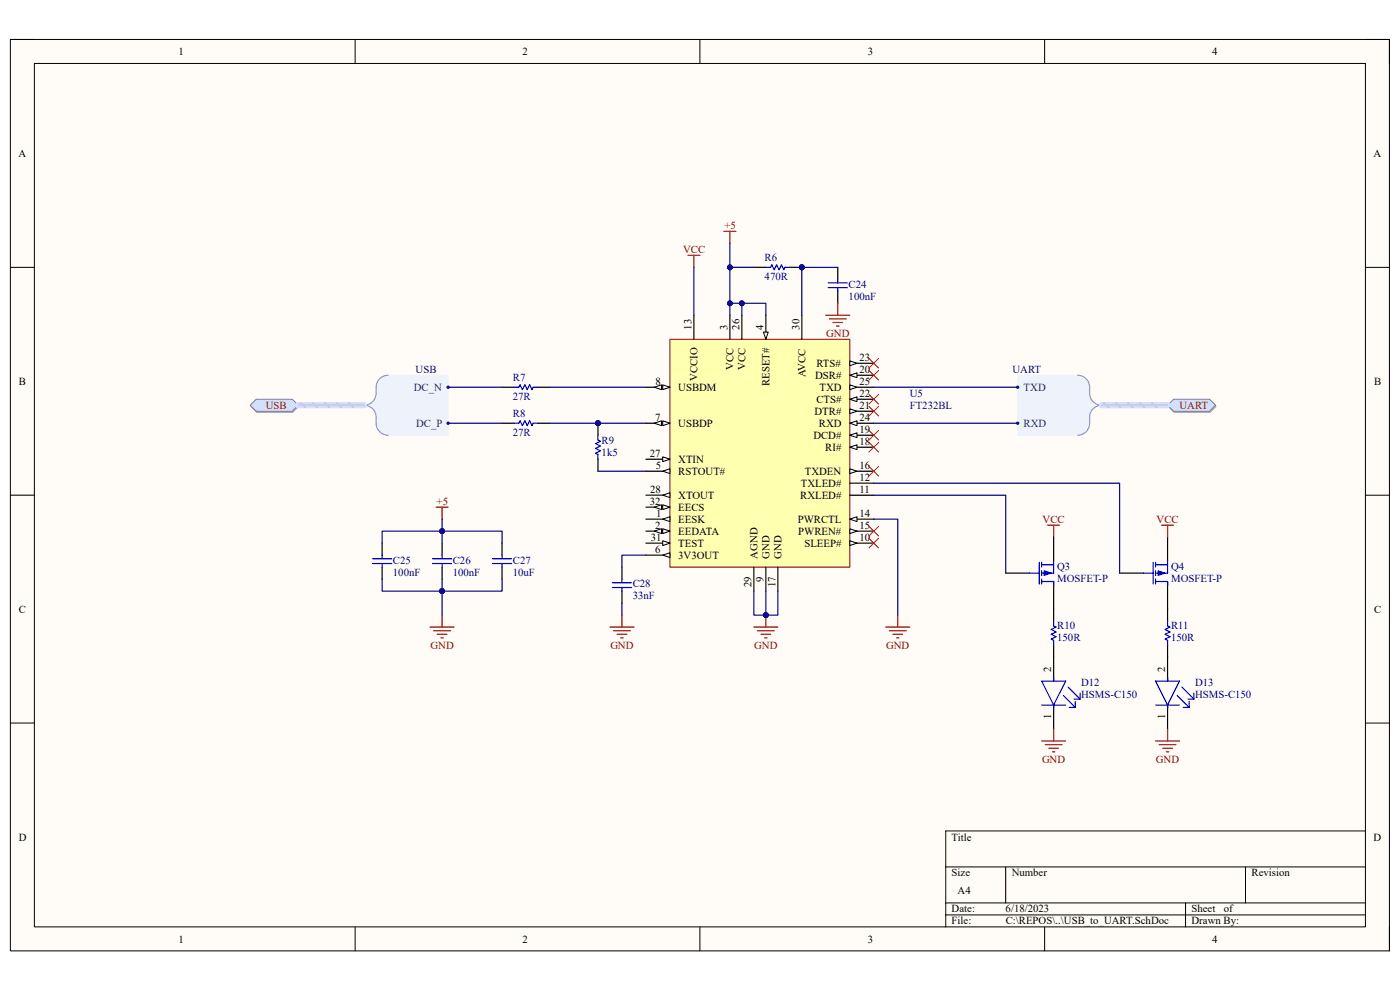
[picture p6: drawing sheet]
<svg xmlns="http://www.w3.org/2000/svg" width="297mm" height="210mm" viewBox="0 0 297 210" stroke-linecap="round" stroke-linejoin="round" font-family="sans-serif">
<path d="M2.2 8.4h292.6v193.3h-292.6z" fill-rule="evenodd" fill="#fffcf8"/>
<path d="M2.2 8.4h292.6v193.3h-292.6z" fill="none" stroke="#000" stroke-width=".21"/>
<path d="M7.3 13.5h282.4v183.1h-282.4z" fill-rule="evenodd" fill="#fffcf8"/>
<g fill="none" stroke="#000" stroke-width=".21">
<path d="M2.2 8.4h5.1M7.3 13.5h282.4v183.1h-282.4zM75.3 8.4v5.1M148.5 8.4v5.1M221.6 8.4v5.1M289.7 8.4h5.1v5.1M2.2 56.7h5.1M289.7 56.7h5.1M2.2 105h5.1M289.7 105.1h5.1M2.2 153.4h5.1M289.7 153.4h5.1"/>
<path d="M289.7 176.3h-89.1v20.3M75.3 196.6v5.1M148.5 196.6v5.1M200.6 183.9h89.1M200.6 191.5h89.1M200.6 194.1h89.1M213.4 183.9v7.6M221.6 196.6v5.1M251.5 191.5v5.1M264.2 183.9v7.6M294.8 196.6v5.1"/>
</g>
<path d="M81.1 79.9l1.2-.3h12.8v12.7h-12.8l-1.2-.3-1-1-.3-1.2v-1.9l-.6-1.1-1.3-.8 1.3-.9 .6-1v-2l.3-1.2z" fill-rule="evenodd" fill="#edf2fb"/>
<path d="M81.1 79.9l1.2-.3h12.8v12.7h-12.8l-1.2-.3-1-1-.3-1.2v-1.9l-.6-1.1-1.3-.8 1.3-.9 .6-1v-2l.3-1.2z" fill="none" stroke="#edf2fb" stroke-width=".21"/>
<path d="M82.3 79.6a2.55 2.55 0 0 0-2.5 2.5 3.4 3.4 0 0 1-1 3.3l-1 .5-.5 .1a2.54 2.54 0 0 1 2.5 2.5 3.4 3.4 0 0 0 .9 3.3l1.1 .5h.5" fill="none" stroke="#8f9ec9" stroke-width=".25"/>
<circle cx="95.1" cy="82.1" r=".25" fill="#003a70"/>
<circle cx="95.1" cy="82.1" r=".25" fill="none" stroke="#003a70" stroke-width=".21"/>
<circle cx="95.1" cy="89.8" r=".25" fill="#003a70"/>
<circle cx="95.1" cy="89.8" r=".25" fill="none" stroke="#003a70" stroke-width=".21"/>
<path d="M53.2 86.2l1.3-1.3h7.6l1.3 1.3-1.3 1.3h-7.6z" fill-rule="evenodd" fill="#bac0ca"/>
<path d="M53.2 86.2l1.3-1.3h7.6l1.3 1.3-1.3 1.3h-7.6z" fill="none" stroke="#a6acb6" stroke-width=".21"/>
<path d="M53.1 86l1.3-1.3h7.6l1.3 1.3-1.3 1.2h-7.6z" fill-rule="evenodd" fill="#d5e4ff"/>
<path d="M53.1 86l1.3-1.3h7.6l1.3 1.3-1.3 1.2h-7.6z" fill="none" stroke="#71809b" stroke-width=".21"/>
<path d="M142.1 72h38.2v48.3h-38.2z" fill-rule="evenodd" fill="#ffffb0"/>
<path d="M142.1 72h38.2v48.3h-38.2z" fill="none" stroke="#800000" stroke-width=".21"/>
<path d="M137 110.1h5.1" fill="none" stroke="#000" stroke-width=".25"/>
<path d="M140.6 110.1l1.5-.5v1z" fill="#f8fcff"/>
<path d="M140.6 110.1l1.5-.5v1z" fill="none" stroke="#000" stroke-width=".21"/>
<path d="M137 112.7h5.1" fill="none" stroke="#000" stroke-width=".25"/>
<path d="M140.6 112.2l1.5 .5-1.5 .5z" fill="#f8fcff"/>
<path d="M140.6 112.2l1.5 .5-1.5 .5z" fill="none" stroke="#000" stroke-width=".21"/>
<path d="M138.8 112.7l1.5-.5v1z" fill="#f8fcff"/>
<path d="M138.8 112.7l1.5-.5v1z" fill="none" stroke="#000" stroke-width=".21"/>
<path d="M154.8 66.9v5.1M162.5 66.9v5.1" fill="none" stroke="#000" stroke-width=".25"/>
<path d="M162 70.4h1l-.5 1.6z" fill="#f8fcff"/>
<path d="M162 70.4h1l-.5 1.6z" fill="none" stroke="#000" stroke-width=".21"/>
<path d="M137 100h5.1" fill="none" stroke="#000" stroke-width=".25"/>
<path d="M140.6 100l1.5-.6v1.1z" fill="#f8fcff"/>
<path d="M140.6 100l1.5-.6v1.1z" fill="none" stroke="#000" stroke-width=".21"/>
<path d="M137 117.8h5.1" fill="none" stroke="#000" stroke-width=".25"/>
<path d="M140.6 117.8l1.5-.5v1z" fill="#f8fcff"/>
<path d="M140.6 117.8l1.5-.5v1z" fill="none" stroke="#000" stroke-width=".21"/>
<path d="M137 89.8h5.1" fill="none" stroke="#000" stroke-width=".25"/>
<path d="M140.6 89.3l1.5 .5-1.5 .5z" fill="#f8fcff"/>
<path d="M140.6 89.3l1.5 .5-1.5 .5z" fill="none" stroke="#000" stroke-width=".21"/>
<path d="M138.8 89.8l1.5-.5v1z" fill="#f8fcff"/>
<path d="M138.8 89.8l1.5-.5v1z" fill="none" stroke="#000" stroke-width=".21"/>
<path d="M137 82.1h5.1" fill="none" stroke="#000" stroke-width=".25"/>
<path d="M140.6 81.6l1.5 .5-1.5 .6z" fill="#f8fcff"/>
<path d="M140.6 81.6l1.5 .5-1.5 .6z" fill="none" stroke="#000" stroke-width=".21"/>
<path d="M138.8 82.1l1.5-.5v1.1z" fill="#f8fcff"/>
<path d="M138.8 82.1l1.5-.5v1.1z" fill="none" stroke="#000" stroke-width=".21"/>
<path d="M180.3 115.2h5.1M162.5 120.3v5.1" fill="none" stroke="#000" stroke-width=".25"/>
<path d="M180.3 114.7l1.5 .5-1.5 .5z" fill="#f8fcff"/>
<path d="M180.3 114.7l1.5 .5-1.5 .5z" fill="none" stroke="#000" stroke-width=".21"/>
<path d="M147.2 66.9v5.1M180.3 105.1h5.1M180.3 102.5h5.1M180.3 110.1h5.1" fill="none" stroke="#000" stroke-width=".25"/>
<path d="M180.3 110.1l1.5-.5v1z" fill="#f8fcff"/>
<path d="M180.3 110.1l1.5-.5v1z" fill="none" stroke="#000" stroke-width=".21"/>
<path d="M180.3 112.7h5.1" fill="none" stroke="#000" stroke-width=".25"/>
<path d="M180.3 112.2l1.5 .5-1.5 .5z" fill="#f8fcff"/>
<path d="M180.3 112.2l1.5 .5-1.5 .5z" fill="none" stroke="#000" stroke-width=".21"/>
<path d="M180.3 100h5.1" fill="none" stroke="#000" stroke-width=".25"/>
<path d="M180.3 99.5l1.5 .5-1.5 .5z" fill="#f8fcff"/>
<path d="M180.3 99.5l1.5 .5-1.5 .5z" fill="none" stroke="#000" stroke-width=".21"/>
<path d="M180.3 94.9h5.1M165 120.3v5.1" fill="none" stroke="#000" stroke-width=".25"/>
<path d="M180.3 94.9l1.5-.5v1z" fill="#f8fcff"/>
<path d="M180.3 94.9l1.5-.5v1z" fill="none" stroke="#000" stroke-width=".21"/>
<path d="M180.3 92.3h5.1" fill="none" stroke="#000" stroke-width=".25"/>
<path d="M180.3 92.3l1.5-.5v1z" fill="#f8fcff"/>
<path d="M180.3 92.3l1.5-.5v1z" fill="none" stroke="#000" stroke-width=".21"/>
<path d="M180.3 79.6h5.1" fill="none" stroke="#000" stroke-width=".25"/>
<path d="M180.3 79.6l1.5-.5v1z" fill="#f8fcff"/>
<path d="M180.3 79.6l1.5-.5v1z" fill="none" stroke="#000" stroke-width=".21"/>
<path d="M180.3 87.2h5.1" fill="none" stroke="#000" stroke-width=".25"/>
<path d="M180.3 86.7l1.5 .5-1.5 .5z" fill="#f8fcff"/>
<path d="M180.3 86.7l1.5 .5-1.5 .5z" fill="none" stroke="#000" stroke-width=".21"/>
<path d="M180.3 84.7h5.1" fill="none" stroke="#000" stroke-width=".25"/>
<path d="M180.3 84.7l1.5-.5v1z" fill="#f8fcff"/>
<path d="M180.3 84.7l1.5-.5v1z" fill="none" stroke="#000" stroke-width=".21"/>
<path d="M180.3 77.1h5.1" fill="none" stroke="#000" stroke-width=".25"/>
<path d="M180.3 76.6l1.5 .5-1.5 .5z" fill="#f8fcff"/>
<path d="M180.3 76.6l1.5 .5-1.5 .5z" fill="none" stroke="#000" stroke-width=".21"/>
<path d="M180.3 89.8h5.1" fill="none" stroke="#000" stroke-width=".25"/>
<path d="M180.3 89.8l1.5-.5v1z" fill="#f8fcff"/>
<path d="M180.3 89.8l1.5-.5v1z" fill="none" stroke="#000" stroke-width=".21"/>
<path d="M180.3 82.1h5.1" fill="none" stroke="#000" stroke-width=".25"/>
<path d="M180.3 81.6l1.5 .5-1.5 .6z" fill="#f8fcff"/>
<path d="M180.3 81.6l1.5 .5-1.5 .6z" fill="none" stroke="#000" stroke-width=".21"/>
<path d="M157.4 66.9v5.1M137 97.4h5.1" fill="none" stroke="#000" stroke-width=".25"/>
<path d="M140.6 96.9l1.5 .5-1.5 .5z" fill="#f8fcff"/>
<path d="M140.6 96.9l1.5 .5-1.5 .5z" fill="none" stroke="#000" stroke-width=".21"/>
<path d="M137 105h5.1" fill="none" stroke="#000" stroke-width=".25"/>
<path d="M140.6 105l1.5-.5v1.1z" fill="#f8fcff"/>
<path d="M140.6 105l1.5-.5v1.1z" fill="none" stroke="#000" stroke-width=".21"/>
<path d="M170.1 66.9v5.1M137 115.2h5.1M159.9 120.3v5.1" fill="none" stroke="#000" stroke-width=".25"/>
<path d="M140.6 114.7l1.5 .5-1.5 .5z" fill="#f8fcff"/>
<path d="M140.6 114.7l1.5 .5-1.5 .5z" fill="none" stroke="#000" stroke-width=".21"/>
<path d="M137 107.6h5.1" fill="none" stroke="#000" stroke-width=".25"/>
<path d="M140.6 107.1l1.5 .5-1.5 .5z" fill="#f8fcff"/>
<path d="M140.6 107.1l1.5 .5-1.5 .5z" fill="none" stroke="#000" stroke-width=".21"/>
<path d="M138.8 107.6l1.5-.5v1z" fill="#f8fcff"/>
<path d="M138.8 107.6l1.5-.5v1z" fill="none" stroke="#000" stroke-width=".21"/>
<path d="M106.5 82.1h2.6M106.5 89.8h2.6M114.1 82.1h2.6M114.1 89.8h2.6" fill="none" stroke="#000" stroke-width=".25"/>
<path d="M109.1 82.1h1l.2-.5 .5 1.1 .5-1.1 .5 1.1 .6-1.1 .5 1.1 .2-.6h1M109.1 89.8h1l.2-.5 .5 1 .5-1 .5 1 .6-1 .5 1 .2-.5h1" fill="none" stroke="#00f" stroke-width=".25"/>
<path d="M159.9 133h5.1M160.7 133.8h3.6M161.5 134.6h2M162.2 135.3h.5M162.5 130.5v2.5" fill="none" stroke="#800000" stroke-width=".25"/>
<circle cx="162.5" cy="130.5" r=".51" fill="#000080"/>
<circle cx="162.5" cy="130.5" r=".51" fill="none" stroke="#000080" stroke-width=".21"/>
<circle cx="126.9" cy="89.8" r=".51" fill="#000080"/>
<circle cx="126.9" cy="89.8" r=".51" fill="none" stroke="#000080" stroke-width=".21"/>
<path d="M126.9 89.8v2.5" fill="none" stroke="#000" stroke-width=".25"/>
<circle cx="126.9" cy="89.8" r=".51" fill="#000080"/>
<circle cx="126.9" cy="89.8" r=".51" fill="none" stroke="#000080" stroke-width=".21"/>
<path d="M126.9 97.4v2.6M131.9 120.3v2.6M131.9 125.4v2.5" fill="none" stroke="#000" stroke-width=".25"/>
<path d="M126.9 92.3v1l.5 .3-1.1 .5 1.1 .5-1.1 .5 1.1 .5-1.1 .5 .6 .3v1M129.9 123.6h4.1M129.9 124.6h4.1M131.9 122.9v.7M131.9 124.6v.8" fill="none" stroke="#00f" stroke-width=".25"/>
<path d="M129.4 133h5.1M130.2 133.8h3.5M130.9 134.6h2.1M131.7 135.3h.5M131.9 130.5v2.5" fill="none" stroke="#800000" stroke-width=".25"/>
<circle cx="170.1" cy="56.7" r=".51" fill="#000080"/>
<circle cx="170.1" cy="56.7" r=".51" fill="none" stroke="#000080" stroke-width=".21"/>
<path d="M167.6 56.7h2.5" fill="none" stroke="#000" stroke-width=".25"/>
<circle cx="170.1" cy="56.7" r=".51" fill="#000080"/>
<circle cx="170.1" cy="56.7" r=".51" fill="none" stroke="#000080" stroke-width=".21"/>
<path d="M159.9 56.7h2.6M177.7 56.7v2.6M177.7 61.8v2.5M81.1 115.2v2.6M93.8 115.2v2.6M106.5 115.2v2.6M81.1 120.3v2.6M93.8 120.3v2.6M106.5 120.3v2.6" fill="none" stroke="#000" stroke-width=".25"/>
<g fill="none" stroke="#00f" stroke-width=".25">
<path d="M162.5 56.7h1l.2-.5 .6 1 .5-1 .5 1 .5-1 .5 1 .2-.5h1.1M177.7 59.3v.7M175.7 60h4.1M175.7 61h4.1M177.7 61v.8M79 118.5h4.1M79 119.5h4.1M81.1 117.8v.7M81.1 119.5v.8M91.8 118.5h4M91.8 119.5h4M93.8 117.8v.7"/>
<path d="M93.8 119.5v.8M104.5 118.5h4M104.5 119.5h4M106.5 117.8v.7M106.5 119.5v.8"/>
</g>
<g fill="none" stroke="#800000" stroke-width=".25">
<path d="M153.6 49.1h2.5M154.8 49.1v2.5M175.2 66.9h5.1M176 67.6h3.5M176.7 68.4h2.1M177.5 69.2h.5M177.7 64.3v2.6M92.5 107.6h2.6M93.8 107.6v2.5M91.2 133h5.1M92 133.8h3.6M92.8 134.6h2"/>
<path d="M93.5 135.3h.5M93.8 130.5v2.5M187.9 133h5.1M188.7 133.8h3.5M189.4 134.6h2.1M190.2 135.3h.5M190.5 130.5v2.5"/>
</g>
<g fill="none" stroke="#f00" stroke-width=".21">
<path d="M184.4 76l2 2.1M184.4 78.6l2 2M186.4 76l-2 2.1M186.4 78.6l-2 2M184.4 83.7l2 2M184.4 98.9l2 2.1M184.4 93.9l2 2M184.4 91.3l2 2M184.4 86.2l2 2.1M186.4 83.7l-2 2M186.4 98.9l-2 2.1M186.4 93.9l-2 2"/>
<path d="M186.4 91.3l-2 2M186.4 86.2l-2 2.1M184.4 114.2l2 2M184.4 111.7l2 2M186.4 114.2l-2 2M186.4 111.7l-2 2"/>
</g>
<path d="M215.9 79.6h12.7l1.3 .3 .9 1 .4 1.2v2l.6 1 1.3 .9-1.3 .8-.6 1.1v1.9l-.4 1.3-.9 .9-1.3 .3h-12.7z" fill-rule="evenodd" fill="#edf2fb"/>
<path d="M215.9 79.6h12.7l1.3 .3 .9 1 .4 1.2v2l.6 1 1.3 .9-1.3 .8-.6 1.1v1.9l-.4 1.3-.9 .9-1.3 .3h-12.7z" fill="none" stroke="#edf2fb" stroke-width=".21"/>
<path d="M228.6 79.6a2.54 2.54 0 0 1 2.6 2.5 3.4 3.4 0 0 0 .9 3.3l1 .5 .6 .1a2.55 2.55 0 0 0-2.5 2.5 3.4 3.4 0 0 1-1 3.3l-1 .5h-.6" fill="none" stroke="#8f9ec9" stroke-width=".25"/>
<circle cx="215.9" cy="89.8" r=".25" fill="#003a70"/>
<circle cx="215.9" cy="89.8" r=".25" fill="none" stroke="#003a70" stroke-width=".21"/>
<circle cx="215.9" cy="82.1" r=".25" fill="#003a70"/>
<circle cx="215.9" cy="82.1" r=".25" fill="none" stroke="#003a70" stroke-width=".21"/>
<path d="M249.1 85h7.6l1.3 1.2-1.3 1.3h-7.6l-1.3-1.3z" fill-rule="evenodd" fill="#bac0ca"/>
<path d="M249.1 85h7.6l1.3 1.2-1.3 1.3h-7.6l-1.3-1.3z" fill="none" stroke="#a6acb6" stroke-width=".21"/>
<path d="M249 84.7h7.6l1.3 1.3-1.3 1.2h-7.6l-1.3-1.2z" fill-rule="evenodd" fill="#d5e4ff"/>
<path d="M249 84.7h7.6l1.3 1.3-1.3 1.2h-7.6l-1.3-1.2z" fill="none" stroke="#71809b" stroke-width=".21"/>
<path d="M145.9 54.2h2.6M147.2 54.2v2.5M222.3 111.4h2.5M223.5 111.4v2.6M221 157.2h5.1M221.8 158h3.5M222.5 158.7h2M223.3 159.5h.5M223.5 154.7v2.5" fill="none" stroke="#800000" stroke-width=".25"/>
<path d="M223.5 114v5M213.4 121.6h5.1M223.5 124.1v7.7M223.5 136.8v7.7M223.5 149.6v5.1" fill="none" stroke="#000" stroke-width=".25"/>
<g fill="none" stroke="#00f" stroke-width=".25">
<path d="M220.5 119.3v4.6M221 119.8h2.5M221 119.3v1M223.5 119v2.6h-2.5M218.5 121.6h2M221 123.4h2.5M221 121.1v1M221 122.9v1M223.5 131.8v1l.5 .2-1 .5 1 .5-1 .6 1 .5-1 .5 .5 .2v1M221 144.5h5.1l-2.6 5.1zM221 149.6h5.1M223.5 143.7v.8"/>
<path d="M223.5 149.6v.7M225.6 147.5l2.5 2.6M226.6 145.8l2.5 2.5M226.8 150.1h1.3M227.9 148.3h1.2M228.1 148.8v1.3M229.1 147v1.3"/>
</g>
<path d="M221.5 121.1l1.5 .5-1.5 .5z" fill="#00f"/>
<path d="M221.5 121.1l1.5 .5-1.5 .5z" fill="none" stroke="#00f" stroke-width=".21"/>
<path d="M244.6 119.3v4.6M245.2 119.8h2.5M245.2 119.3v1M247.7 119v2.6h-2.5M223.5 123.4v.7M242.6 121.6h2M245.2 123.4h2.5M245.2 121.1v1M245.2 122.9v1" fill="none" stroke="#00f" stroke-width=".25"/>
<path d="M247.7 114v5M237.5 121.6h5.1M247.7 124.1v5.1" fill="none" stroke="#000" stroke-width=".25"/>
<path d="M245.7 121.1l1.5 .5-1.5 .5z" fill="#00f"/>
<path d="M245.7 121.1l1.5 .5-1.5 .5z" fill="none" stroke="#00f" stroke-width=".21"/>
<path d="M247.7 123.4v.7M247.7 131.8v1l.5 .2-1 .5 1 .5-1 .6 1 .5-1 .5 .5 .2v1M245.2 144.5h5l-2.5 5.1zM245.2 149.6h5M247.7 143.7v.8M247.7 149.6v.7M249.7 147.5l2.6 2.6M250.8 145.8l2.5 2.5M251 150.1h1.3M252 148.3h1.3M252.3 148.8v1.3M253.3 147v1.3" fill="none" stroke="#00f" stroke-width=".25"/>
<path d="M247.7 129.2v2.6M247.7 136.8v7.7M247.7 149.6v5.1" fill="none" stroke="#000" stroke-width=".25"/>
<path d="M245.2 157.2h5M245.9 158h3.6M246.7 158.7h2M247.4 159.5h.6M247.7 154.7v2.5" fill="none" stroke="#800000" stroke-width=".25"/>
<path d="M95.1 89.8h11.4M116.7 89.8h20.3" fill="none" stroke="#000080" stroke-width=".25"/>
<circle cx="126.9" cy="89.8" r=".51" fill="#000080"/>
<circle cx="126.9" cy="89.8" r=".51" fill="none" stroke="#000080" stroke-width=".21"/>
<path d="M116.7 82.1h20.3M159.9 125.4v5.1h5.1v-5.1" fill="none" stroke="#000080" stroke-width=".25"/>
<circle cx="162.5" cy="130.5" r=".51" fill="#000080"/>
<circle cx="162.5" cy="130.5" r=".51" fill="none" stroke="#000080" stroke-width=".21"/>
<path d="M162.5 125.4v5.1" fill="none" stroke="#000080" stroke-width=".25"/>
<circle cx="162.5" cy="130.5" r=".51" fill="#000080"/>
<circle cx="162.5" cy="130.5" r=".51" fill="none" stroke="#000080" stroke-width=".21"/>
<path d="M154.8 64.3h2.6v2.6M126.9 100h10.1M137 117.8h-5.1v2.5M131.9 127.9v2.6" fill="none" stroke="#000080" stroke-width=".25"/>
<circle cx="154.8" cy="64.3" r=".51" fill="#000080"/>
<circle cx="154.8" cy="64.3" r=".51" fill="none" stroke="#000080" stroke-width=".21"/>
<circle cx="157.4" cy="64.3" r=".51" fill="#000080"/>
<circle cx="157.4" cy="64.3" r=".51" fill="none" stroke="#000080" stroke-width=".21"/>
<path d="M170.1 56.7v10.2" fill="none" stroke="#000080" stroke-width=".25"/>
<circle cx="170.1" cy="56.7" r=".51" fill="#000080"/>
<circle cx="170.1" cy="56.7" r=".51" fill="none" stroke="#000080" stroke-width=".21"/>
<path d="M154.8 51.6v15.3" fill="none" stroke="#000080" stroke-width=".25"/>
<circle cx="154.8" cy="64.3" r=".51" fill="#000080"/>
<circle cx="154.8" cy="64.3" r=".51" fill="none" stroke="#000080" stroke-width=".21"/>
<circle cx="154.8" cy="56.7" r=".51" fill="#000080"/>
<circle cx="154.8" cy="56.7" r=".51" fill="none" stroke="#000080" stroke-width=".21"/>
<path d="M154.8 56.7h5.1" fill="none" stroke="#000080" stroke-width=".25"/>
<circle cx="154.8" cy="56.7" r=".51" fill="#000080"/>
<circle cx="154.8" cy="56.7" r=".51" fill="none" stroke="#000080" stroke-width=".21"/>
<path d="M170.1 56.7h7.6" fill="none" stroke="#000080" stroke-width=".25"/>
<circle cx="170.1" cy="56.7" r=".51" fill="#000080"/>
<circle cx="170.1" cy="56.7" r=".51" fill="none" stroke="#000080" stroke-width=".21"/>
<path d="M93.8 112.7v2.5" fill="none" stroke="#000080" stroke-width=".25"/>
<circle cx="93.8" cy="112.7" r=".51" fill="#000080"/>
<circle cx="93.8" cy="112.7" r=".51" fill="none" stroke="#000080" stroke-width=".21"/>
<path d="M93.8 122.9v2.5" fill="none" stroke="#000080" stroke-width=".25"/>
<circle cx="93.8" cy="125.4" r=".51" fill="#000080"/>
<circle cx="93.8" cy="125.4" r=".51" fill="none" stroke="#000080" stroke-width=".21"/>
<path d="M93.8 125.4v5.1" fill="none" stroke="#000080" stroke-width=".25"/>
<circle cx="93.8" cy="125.4" r=".51" fill="#000080"/>
<circle cx="93.8" cy="125.4" r=".51" fill="none" stroke="#000080" stroke-width=".21"/>
<path d="M93.8 110.1v2.6" fill="none" stroke="#000080" stroke-width=".25"/>
<circle cx="93.8" cy="112.7" r=".51" fill="#000080"/>
<circle cx="93.8" cy="112.7" r=".51" fill="none" stroke="#000080" stroke-width=".21"/>
<path d="M157.4 64.3h5.1v2.6" fill="none" stroke="#000080" stroke-width=".25"/>
<circle cx="157.4" cy="64.3" r=".51" fill="#000080"/>
<circle cx="157.4" cy="64.3" r=".51" fill="none" stroke="#000080" stroke-width=".21"/>
<path d="M95.1 82.1h11.4M185.4 82.1h30.5M185.4 89.8h30.5M185.4 110.1h5.1v20.4M81.1 122.9v2.5h25.4v-2.5" fill="none" stroke="#000080" stroke-width=".25"/>
<circle cx="93.8" cy="125.4" r=".51" fill="#000080"/>
<circle cx="93.8" cy="125.4" r=".51" fill="none" stroke="#000080" stroke-width=".21"/>
<path d="M81.1 115.2v-2.5h25.4v2.5" fill="none" stroke="#000080" stroke-width=".25"/>
<circle cx="93.8" cy="112.7" r=".51" fill="#000080"/>
<circle cx="93.8" cy="112.7" r=".51" fill="none" stroke="#000080" stroke-width=".21"/>
<path d="M147.2 56.7v10.2M185.4 105.1h28v16.5M185.4 102.5h52.1v19.1" fill="none" stroke="#000080" stroke-width=".25"/>
<path d="M63.3 86h14M233.7 86h14" fill="none" stroke="#cbdaff" stroke-width="1.3"/>
<path d="M63.8 85.5l1 .9M66.3 85.5l1 .9M68.9 85.5l1 .9M71.4 85.5l1 .9M73.9 85.5l1.1 .9M234.2 85.5l1 .9M236.8 85.5l1 .9M239.3 85.5l1 .9M241.9 85.5l1 .9M244.4 85.5l1 .9" fill="none" stroke="#adbce7" stroke-width=".38"/>
<path d="M63.3 86h14M233.7 86h14" fill="none" stroke="#adbce7" stroke-width=".25"/>
<path d="M246.4 111.4h2.6M247.7 111.4v2.6" fill="none" stroke="#800000" stroke-width=".25"/>
<g font-size="2.3">
<text x="37.9" y="11.7">1</text>
<text x="110.9" y="11.7">2</text>
<text x="184.1" y="11.7">3</text>
<text x="257.1" y="11.7">4</text>
<text x="3.9" y="33.3">A</text>
<text x="291.4" y="33.3">A</text>
<text x="146.7" y="69.9" transform="rotate(-90 146.7 69.9)">13</text>
<text x="154.3" y="69.9" transform="rotate(-90 154.3 69.9)">3</text>
<text x="156.9" y="69.9" transform="rotate(-90 156.9 69.9)">26</text>
<text x="162" y="69.9" transform="rotate(-90 162 69.9)">4</text>
<text x="169.6" y="69.9" transform="rotate(-90 169.6 69.9)">30</text>
<text x="173.2" y="77.8">RTS#</text>
<text x="182.3" y="76.5">23</text>
<text x="4" y="81.6">B</text>
<text x="139.1" y="81.6">8</text>
<text x="143.9" y="82.9">USBDM</text>
<text x="148" y="80.8" transform="rotate(-90 148 80.8)">VCCIO</text>
<text x="155.6" y="78.4" transform="rotate(-90 155.6 78.4)">VCC</text>
<text x="158.2" y="78.4" transform="rotate(-90 158.2 78.4)">VCC</text>
<text x="163.2" y="81.9" transform="rotate(-90 163.2 81.9)">RESET#</text>
<text x="170.9" y="80.1" transform="rotate(-90 170.9 80.1)">AVCC</text>
<text x="172.9" y="80.3">DSR#</text>
<text x="173.9" y="82.9">TXD</text>
<text x="182.3" y="79.1">20</text>
<text x="182.3" y="81.6">25</text>
<text x="291.5" y="81.6">B</text>
<text x="139" y="89.3">7</text>
<text x="172.8" y="88">DTR#</text>
<text x="173.2" y="85.4">CTS#</text>
<text x="182.3" y="86.7">21</text>
<text x="182.3" y="84.2">22</text>
<text x="182.3" y="89.3">24</text>
<text x="143.9" y="90.6">USBDP</text>
<text x="172.6" y="93.1">DCD#</text>
<text x="173.7" y="90.6">RXD</text>
<text x="175.1" y="95.6">RI#</text>
<text x="182.3" y="94.4">18</text>
<text x="182.3" y="91.8">19</text>
<text x="137.9" y="96.9">27</text>
<text x="139.1" y="99.4">5</text>
<text x="143.9" y="100.7">RSTOUT#</text>
<text x="143.9" y="98.2">XTIN</text>
<text x="170.7" y="100.7">TXDEN</text>
<text x="182.3" y="102">12</text>
<text x="182.3" y="99.4">16</text>
<text x="137.9" y="107.1">32</text>
<text x="137.9" y="104.5">28</text>
<text x="143.9" y="105.8">XTOUT</text>
<text x="169.8" y="105.8">RXLED#</text>
<text x="169.9" y="103.3">TXLED#</text>
<text x="182.3" y="104.5">11</text>
<text x="139" y="112.1">2</text>
<text x="139.2" y="109.6">1</text>
<text x="143.9" y="110.9">EESK</text>
<text x="143.9" y="113.4">EEDATA</text>
<text x="143.9" y="108.3">EECS</text>
<text x="169.2" y="110.9">PWRCTL</text>
<text x="169.3" y="113.4">PWREN#</text>
<text x="182.3" y="109.6">14</text>
<text x="182.3" y="112.1">15</text>
<text x="138" y="114.7">31</text>
<text x="139" y="117.3">6</text>
<text x="143.9" y="118.5">3V3OUT</text>
<text x="143.9" y="116">TEST</text>
<text x="160.7" y="118.5" transform="rotate(-90 160.7 118.5)">AGND</text>
<text x="163.2" y="118.5" transform="rotate(-90 163.2 118.5)">GND</text>
<text x="165.8" y="118.5" transform="rotate(-90 165.8 118.5)">GND</text>
<text x="170.6" y="116">SLEEP#</text>
<text x="182.3" y="114.7">10</text>
<text x="159.4" y="124.5" transform="rotate(-90 159.4 124.5)">29</text>
<text x="162" y="123.4" transform="rotate(-90 162 123.4)">9</text>
<text x="164.5" y="124.5" transform="rotate(-90 164.5 124.5)">17</text>
<text x="4" y="130">C</text>
<text x="291.5" y="130">C</text>
<text x="223" y="142.5" transform="rotate(-90 223 142.5)">2</text>
<text x="247.2" y="142.5" transform="rotate(-90 247.2 142.5)">2</text>
<text x="223" y="152.5" transform="rotate(-90 223 152.5)">1</text>
<text x="247.2" y="152.5" transform="rotate(-90 247.2 152.5)">1</text>
<text x="4" y="178.3">D</text>
<text x="201.9" y="178.3">Title</text>
<text x="291.4" y="178.3">D</text>
<text x="201.9" y="185.9">Size</text>
<text x="214.6" y="185.9">Number</text>
<text x="265.5" y="185.9">Revision</text>
<text x="203.2" y="189.7">A4</text>
<text x="201.9" y="193.5">Date:</text>
<text x="201.9" y="196.1">File:</text>
<text x="213.3" y="193.5">6/18/2023</text>
<text x="213.4" y="196.1">C:\REPOS\..\USB_to_UART.SchDoc</text>
<text x="252.8" y="196.1">Drawn By:</text>
<text x="252.8" y="193.5">Sheet</text>
<text x="259.6" y="193.5">of</text>
<text x="37.9" y="199.9">1</text>
<text x="110.9" y="199.9">2</text>
<text x="184.1" y="199.9">3</text>
<text x="257.1" y="199.9">4</text>
</g>
<g font-size="2.3" fill="#800000">
<text x="144.9" y="53.6">VCC</text>
<text x="153.7" y="48.6">+5</text>
<text x="175.3" y="71.5">GND</text>
<text x="56.4" y="86.7">USB</text>
<text x="250.2" y="86.7">UART</text>
<text x="92.6" y="107.1">+5</text>
<text x="221.2" y="110.9">VCC</text>
<text x="245.4" y="110.9">VCC</text>
<text x="91.4" y="137.6">GND</text>
<text x="129.5" y="137.6">GND</text>
<text x="160" y="137.6">GND</text>
<text x="188" y="137.6">GND</text>
<text x="221.1" y="161.8">GND</text>
<text x="245.2" y="161.8">GND</text>
</g>
<g font-size="2.3" fill="#000080">
<text x="162.2" y="55.4">R6</text>
<text x="162.2" y="59.5">470R</text>
<text x="180" y="61">C24</text>
<text x="180" y="63.6">100nF</text>
<text x="88.2" y="79.1">USB</text>
<text x="108.8" y="80.9">R7</text>
<text x="214.8" y="79.1">UART</text>
<text x="108.8" y="84.9">27R</text>
<text x="108.8" y="88.5">R8</text>
<text x="193" y="84.2">U5</text>
<text x="193" y="86.7">FT232BL</text>
<text x="108.8" y="92.6">27R</text>
<text x="127.6" y="94.1">R9</text>
<text x="127.6" y="96.6">1k5</text>
<text x="83.4" y="119.5">C25</text>
<text x="96.1" y="119.5">C26</text>
<text x="108.8" y="119.5">C27</text>
<text x="83.4" y="122.1">100nF</text>
<text x="96.1" y="122.1">100nF</text>
<text x="108.8" y="122.1">10uF</text>
<text x="134.2" y="124.6">C28</text>
<text x="224.3" y="120.8">Q3</text>
<text x="224.3" y="123.4">MOSFET-P</text>
<text x="248.5" y="120.8">Q4</text>
<text x="248.5" y="123.4">MOSFET-P</text>
<text x="134.2" y="127.2">33nF</text>
<text x="224.3" y="133.5">R10</text>
<text x="224.3" y="136.1">150R</text>
<text x="248.5" y="133.5">R11</text>
<text x="248.5" y="136.1">150R</text>
<text x="229.4" y="145.5">D12</text>
<text x="229.4" y="148">HSMS-C150</text>
<text x="253.5" y="145.5">D13</text>
<text x="253.5" y="148">HSMS-C150</text>
</g>
<g font-size="2.3" fill="#003a70">
<text x="87.8" y="82.9">DC_N</text>
<text x="217.2" y="82.9">TXD</text>
<text x="88.3" y="90.6">DC_P</text>
<text x="217.2" y="90.6">RXD</text>
</g>
</svg>
